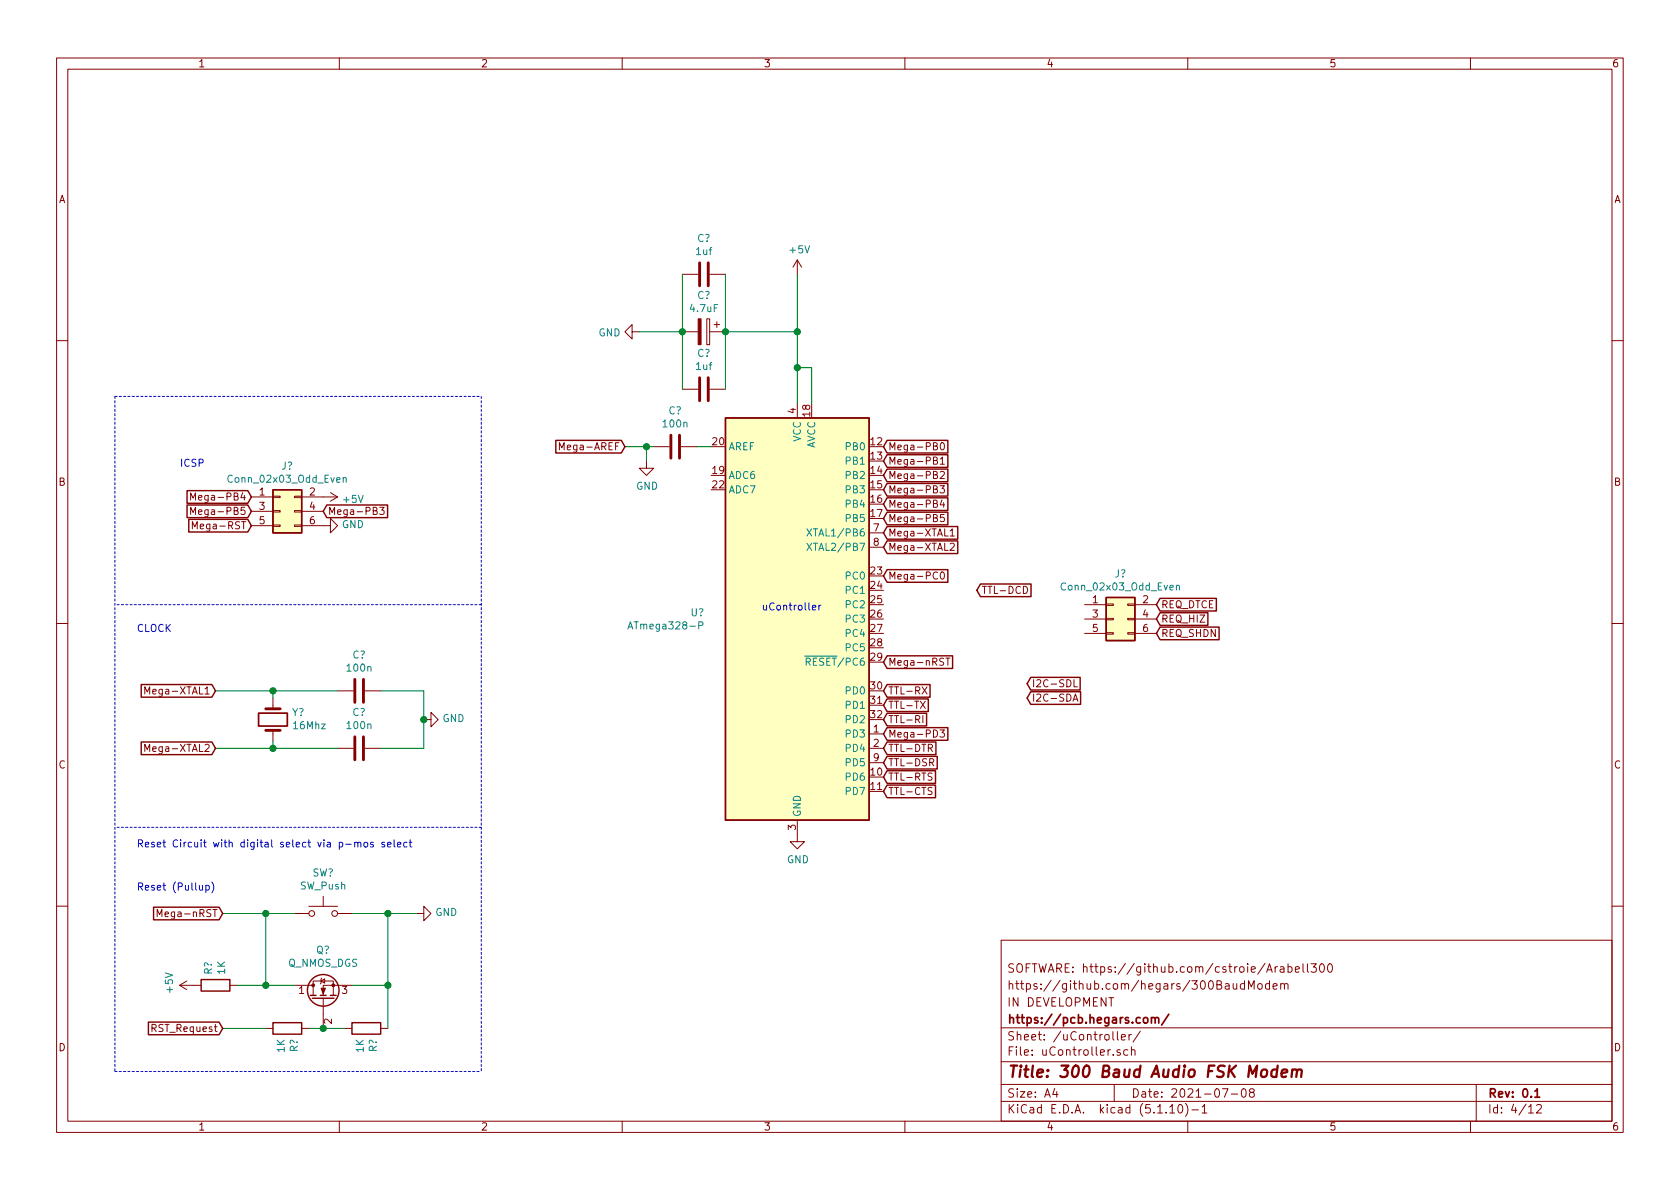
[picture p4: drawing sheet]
<svg xmlns="http://www.w3.org/2000/svg" width="297mm" height="210mm" viewBox="0 0 297 210" stroke-linecap="round" stroke-linejoin="round" font-family="sans-serif">
<g fill="none" stroke="#840000" stroke-width=".18">
<path d="M10 10.3h277v189.9h-277zM12 12.2h273v186.1h-273zM60 10.3v1.9M110 10.3v1.9M160 10.3v1.9M210 10.3v1.9M260 10.3v1.9M111.8 58.7v-1.3l-1.3 1.3 1.3 1.2v-1.2h1.2M120.6 48.5h2.8M120.6 58.7h2.8M125 56.4h.5v4.6h-.5zM125.5 48.5h2.8"/>
<path d="M125.5 58.7h2.8M126.2 57.4h1.1M126.7 56.9v1M141 46l-.8 1.2M141 46v2.5M141 46l.7 1.2M10 60.2h2M98.9 79.5v-1.2l.4 .9 .4-.9v1.2M115.6 79h2.8M120.4 79h2.8M120.6 68.8h2.8M125.5 68.8h2.8"/>
<path d="M141 71.4v2.5M166.4 78.4l.1-.1a.67 .67 0 0 1 .5 .6 .67 .67 0 0 1-.5 .6l-.3-.4zM285 60.2h2M33.7 91v-1.3l.4 .9 .5-.9v1.3M33.7 88.4v-1.2l.4 .9 .5-.9v1.2M34 93.5v-1.3l.4 1 .5-1v1.3M44.4 87.9h3.9M44.4 90.4h3.9M44.4 93h3.9M48.3 92.8h1.2v.3h-1.2zM48.3 87.8h1.2v.2h-1.2zM48.3 90.3h1.2v.2h-1.2z"/>
<path d="M52.1 92.8h1.2v.3h-1.2zM52.1 87.8h1.2v.2h-1.2zM52.1 90.3h1.2v.2h-1.2zM53.3 93h5.1v-1.3l1.3 1.3-1.3 1.2v-1.2M53.3 87.9h6.4M53.3 90.4h3.8M58.4 87.1l1.3 .8M59.7 87.9l-1.3 .7M67.1 89.7h.8l-.4 .5 .4 .1v.6l-.2 .1-.6-.1M114.3 81.5v1.3h1.3l-1.3 1.3-1.3-1.3h1.3M153.7 94.2h2.5M153.7 96.8h2.5"/>
<path d="M165 81.4h.6l.1-.2v-.3l-.7-.1v1.3h.5l.2-.1 .1-.3-.3-.3M166.2 85.9h.8l-.5 .5 .4 .1v.5l-.2 .2-.5-.2M166.2 81.2l.4-.4v1.3M166.2 83.5l.5-.1 .2 .1 .1 .2-.1 .2-.7 .7h.8M166.2 82.1h.8M166.5 88.4l-.3 .9h.8M166.9 88.9v.8M166.9 91h-.6l-.1 .6 .2-.1 .5 .1v.5l-.2 .1-.5-.1M168 96.2l.5-.1 .2 .3v.2l-.8 .7h.8M168 93.9l.4-.4v1.3M168 94.8h.7M10 110.3h2"/>
<path d="M166.4 101.3l.1-.2a.67 .67 0 0 1 .5 .7 .67 .67 0 0 1-.5 .6l-.3-.5zM167.2 116.4h.7M167.6 116.4v1.2M180.9 103.7a.64 .64 0 0 1 .8 .6 .64 .64 0 0 1-.8 .6zM191.8 106.9h3.8M191.8 109.5h3.8M191.8 112h3.8M195.6 111.9h1.2v.2h-1.2zM195.6 106.8h1.2v.3h-1.2zM195.6 109.3h1.2v.3h-1.2zM199.4 111.9h1.3v.2h-1.3zM199.4 106.8h1.3v.3h-1.3z"/>
<path d="M199.4 109.3h1.3v.3h-1.3zM200.7 106.9h3.8M200.7 109.5h3.8M200.7 112h3.8M285 110.3h2M25.6 132.9v-1.3l.4 .9 .5-.9v1.3M25.6 122.7v-1.2l.4 .9 .5-.9v1.2M48.3 123.4v1.9M48.3 129.2v1.9M59.7 122.2h2.8M59.7 132.3h2.8M64.5 122.2h2.8"/>
<path d="M64.5 132.3h2.8M74.9 127.2h1.3v-1.2l1.3 1.2-1.3 1.3v-1.3M153.7 132.3h2.5M153.7 129.8h2.5M153.7 134.9h2.5M162.7 124l.9 1.3M163 121.5l.9 1.2M163.2 126.5v1.3M163.6 124l-.9 1.3M163.9 121.5l-.9 1.2M164.4 134.8l.6-.1v-.4l-.1-.1h-.5v1.2M164.7 134.8l.4 .6"/>
<path d="M166.2 129.1h.8l-.5 .5 .4 .1v.5l-.2 .1-.5-.1M189.7 124l.4-1.3 .5 1.3M189.8 123.6h.6M189.9 120.2v1.3h.6M57.1 158.5v1.8M141 145v3.8h1.2l-1.2 1.3-1.3-1.3h1.3M10 160.2h2M27.8 162.1v-1.3l.4 .9 .4-.9v1.3M31.7 174.2h3.9M31.7 174.2l1.3 .8M33 173.5l-1.3 .7M40.6 174.2h1.3"/>
<path d="M52.1 161.5h2.5M52.1 174.2h3.3M54.6 160.3h5.1M55.4 176v-2.5h3.5v2.5M56.8 173.5l.6-.4v.8zM56.9 173l-.1 .1v.8l-.2 .1M57.1 176.5v5.4M59.7 161.5h2.5M62.2 174.2h-5.1v1.8M73.7 161.5h1.2v-1.2l1.3 1.2-1.3 1.3v-1.3M177 166.3h108v32h-108zM218 173.9l.1 .9 .4 .1 .2-.1"/>
<path d="M218.7 173.9v1M220 174l-.4-.1-.3 .3 .1 .6 .2 .1 .4-.1M220 173.4v1.5M220.8 174.9v-1.5l.4 1.1 .5-1.1v1.5M222.5 174.1l.2-.2 .4 .2 .1 .5-.2 .2-.3 .1-.2-.1zM224.5 174l-.5-.1-.3 .3 .1 .6 .2 .1 .5-.1M224.5 173.4v1.5M225.1 174.4l.7-.1-.1-.3-.4-.1-.2 .2 .1 .7h.5M225.5 170.9v1M225.9 170.9l-.4 .3M226.4 171h.5l.1 .9M226.4 174.1l.1-.1a.37 .37 0 0 1 .6 .1v.8"/>
<path d="M226.4 173.9v1M227 171.3l-.5 .1a.29 .29 0 0 0-.2 .2 .29 .29 0 0 0 .2 .3h.5M227.1 174.1l.2-.2 .4 .1v.9M227.7 171l.5-.1 .2 .3v.6l-.2 .1h-.5M227.7 170.4v1.5M229 171.4l.7-.1v-.3l-.5-.1-.2 .2 .1 .8h.6M230.4 170.4v1.3l.2 .2M231.2 170.4v1.3l.2 .2M231.8 170.4h.9l-.5 .6 .5 .1v.7l-.3 .1-.6-.1M233.5 170.5l.2-.1a.8 .8 0 0 1 .5 .8 .8 .8 0 0 1-.5 .7 .97 .97 0 0 1-.2-1.4zM234.9 170.6l.2-.2a.81 .81 0 0 1 .6 .6 .81 .81 0 0 1-.3 .9h-.2a.79 .79 0 0 1-.3-1.3zM285 160.2h2"/>
<path d="M47 181.9h1.3M53.3 181.9h1.3M60 198.3v1.9M61 181.9h1.2M67.3 181.9h1.3M110 198.3v1.9M160 198.3v1.9M177 194.8h108M177 191.8h108M177 187.8h108M177 181.8h108M186.5 192.5l-.4 1h1"/>
<path d="M186.8 193v1M196.8 182.4v1.3l.2 .2M197 191.8v3M197.6 182.4v1.3l.2 .2M198 185.7l-.3-.1-.2 .2 .1 .2 .4 .2v.3h-.5M198.3 183.4l.7-.1-.1-.3-.4-.1-.2 .2v.7h.6M199.4 185.7l-.4-.1-.3 .3 .1 .6 .2 .1 .4-.1M199.6 182.9v1M200.1 185.7l.2-.1 .3 .1 .1 .9M200.1 182.9l-.5 .3M200.1 185.1v1.5M201.6 182.3l-1.3 2"/>
<path d="M206.8 195.8l.5-.5v1.5M206.8 196.8h.9M208.5 195.4l.1-.1a.8 .8 0 0 1 .5 .8 .8 .8 0 0 1-.5 .7 1 1 0 0 1-.1-1.4zM209.6 195.1a1.71 1.71 0 0 1 0 2.3M210 198.3v1.9M210.7 196.3h1.2M212.5 195.8l.5-.5v1.5M212.5 196.8h.9M216.1 192.5h1l-.6 1.5M217.7 193.5h1.1M219.6 192.7l.4-.2a.94 .94 0 0 1 0 1.5 .82 .82 0 0 1-.4-1.3zM221.2 193.2l-.3-.3 .1-.2 .2-.2 .4 .1 .2 .2-.1 .2-.6 .2a.48 .48 0 0 0-.1 .7l.2 .1 .5-.1a.48 .48 0 0 0-.1-.7h-.1"/>
<path d="M260 198.3v1.9M261 191.8v6.5M270.3 195.8l.4-.5v1.5M270.3 196.8h.8M271.7 195.5l.2-.2h.4l.2 .5-.9 1h.9"/>
<circle cx="55.1" cy="161.5" r=".51"/>
<circle cx="59.2" cy="161.5" r=".51"/>
</g>
<path d="M45.7 126.1h5.1v2.3h-5.1zM203.6 179.9v1M206.7 179.3l-1.3 2M202.2 180.1l.3-.2 .4 .2v.5l-.1 .2-.3 .1-.3-.1zM203.6 180.1l.1-.1a.37 .37 0 0 1 .5 .1v.8M204.2 180.1l.2-.2 .4 .1 .1 .9M271.4 193l.4-.5v1.5M271.4 194h.8" fill="none" stroke="#840000" stroke-width=".3"/>
<path d="M225.8 189.2a.68 .68 0 0 0-1 .3v.8l.3 .1 .6-.1M225.9 188.4l-.2 2M226.6 189.8l1-.2-.1-.4-.5-.1-.4 .3v.9l.2 .1 .6-.1M228.5 189.3a.52 .52 0 0 1 .8 .1l-.1 1M228.5 189.1l-.2 1.3M229.3 189.4l.3-.3 .5 .1-.1 1.2" fill="none" stroke="#840000" stroke-width=".41"/>
<path d="M123.7 46.5v4M125.2 46.5v4M118.6 77v4M120.1 77v4M123.7 66.8v4.1M125.2 66.8v4.1M47 129.2h2.5M47 125.3h2.5M62.7 120.1v4.1M62.7 130.3v4.1M64.3 120.1v4.1M64.3 130.3v4.1" fill="none" stroke="#840000" stroke-width=".51"/>
<g fill="none" stroke="#840000" stroke-width=".25">
<path d="M98.3 77.9h11.6l.6 1.1-.6 1.1h-11.6zM128.3 73.9h25.4v71.1h-25.4zM156.8 77.9h10.8v2.2h-10.8l-.6-1.1zM33.1 89.3h10.7l.6 1.1-.6 1.1h-10.7zM33.1 86.8h10.7l.6 1.1-.6 1.1h-10.7zM33.4 91.8h10.4l.6 1.2-.6 1.1h-10.4zM48.3 86.6h5v7.6h-5zM57.8 89.3h10.7v2.2h-10.7l-.7-1.1zM156.8 85.5h10.8v2.2h-10.8l-.6-1.1zM156.8 95.7h12.5v2.2h-12.5l-.6-1.1zM156.8 93.1h12.5v2.2h-12.5l-.6-1.1zM156.8 80.4h10.8v2.2h-10.8l-.6-1.1z"/>
<path d="M156.8 83h10.8v2.2h-10.8l-.6-1.1zM156.8 90.6h10.8v2.2h-10.8l-.6-1.1zM156.8 88h10.8v2.3h-10.8l-.6-1.2zM156.8 116h11.6v2.2h-11.6l-.6-1.1zM156.8 100.7h10.8v2.3h-10.8l-.6-1.2zM173.4 103.3h8.9v2.2h-8.9l-.7-1.1zM182.2 119.8h8.8v2.2h-8.8l-.6-1.1zM195.6 105.7h5.1v7.6h-5.1zM205.1 108.4h8.5v2.2h-8.5l-.6-1.1zM205.1 110.9h10.4v2.2h-10.4l-.6-1.1zM205.1 105.8h10v2.2h-10l-.6-1.1zM25 131.2h12.5l.6 1.1-.6 1.1h-12.5z"/>
<path d="M25 121.1h12.5l.6 1.1-.6 1.1h-12.5zM156.8 138.8h8.6v2.3h-8.6l-.6-1.2zM156.8 136.3h8.6v2.2h-8.6l-.6-1.1zM156.8 128.7h10.8v2.2h-10.8l-.6-1.1zM156.8 126.1h7v2.3h-7l-.6-1.2zM156.8 121.1h7.6v2.2h-7.6l-.6-1.1zM156.8 123.6h7.3v2.2h-7.3l-.6-1.1zM156.8 133.8h8.9v2.2h-8.9l-.6-1.1zM156.8 131.2h8.7v2.2h-8.7l-.6-1.1zM182.2 122.3h8.9v2.3h-8.9l-.6-1.2zM27.2 160.4h11.5l.7 1.1-.7 1.2h-11.5zM35.6 173.2h5v2.1h-5z"/>
<path d="M54.9 176h1M55.2 176.5h3.9M56.6 176h1.1M58.4 176h1M26.2 180.7h12.5l.7 1.2-.7 1.1h-12.5zM48.3 180.8h5v2.1h-5zM62.2 180.8h5.1v2.1h-5.1z"/>
<circle cx="57.1" cy="175.1" r="2.79"/>
</g>
<g fill="#ffffc2" stroke="#ffffc2" stroke-width=".18">
<path d="M48.3 86.6h5v7.6h-5z"/>
<path d="M195.6 105.7h5.1v7.6h-5.1z"/>
<path d="M128.3 73.9h25.4v71.1h-25.4z"/>
</g>
<g fill="none" stroke="#008484" stroke-width=".18">
<path d="M60.7 84.6l.2-.2 .3 .1v.8M60.7 84.4v.9M142.7 93.5l.8 1.3M142.7 96.1l.8 1.2M143.5 93.5l-.8 1.3M143.5 96.1l-.8 1.2M111 111.2l.5-1.2 .4 1.2M111.2 110.9h.6M123.5 110.6h.7l.1-.2-.1-.3-.2-.1h-.5v1.2M142.2 116h1.3M142.5 117h.7l.1-.2-.1-.3-.2-.1h-.5v1.2M142.8 117l.5 .6"/>
<path d="M208 103.6l.2-.1 .3 .1v.7M208 103.5v.8"/>
</g>
<g fill="#840000" stroke="#840000" stroke-width=".18">
<path d="M56.8 174.7h.7l-.4 1.1z"/>
<path d="M123.4 56.4h.6v4.6h-.6z"/>
<circle cx="58.9" cy="174.2" r=".25"/>
<circle cx="55.4" cy="174.2" r=".25"/>
</g>
<path d="M20.3 70.1h64.8M20.3 70.1v119.4M85.1 70.1v119.4M85.1 106.9h-64.8M85.1 146.3h-64.8M20.3 189.5h64.8" fill="none" stroke="#0000c2" stroke-width=".18" stroke-dasharray=".4 .4"/>
<g fill="none" stroke="#008400" stroke-width=".18">
<path d="M113 58.7h7.6M120.6 48.5v20.3M128.3 58.7h12.7M128.3 48.5v20.3M141 48.5v22.9M110.5 79h5.1M114.3 79v2.5M123.2 79h2.5M141 65h2.5v6.4M38.1 122.2h21.6M38.1 132.3h21.6M48.3 122.2v1.2"/>
<path d="M48.3 131.1v1.2M67.3 122.2h7.6v10.1h-7.6M39.4 161.5h12.7M41.9 174.2h10.2M47 161.5v12.7M62.2 161.5h11.5M62.2 174.2h6.4M68.6 161.5v20.4M39.4 181.9h7.6M54.6 181.9h6.4"/>
</g>
<g fill="none" stroke="#0000c2" stroke-width=".18">
<path d="M143.6 107.4l.6-.1v-.2l-.4-.1-.2 .2 .1 .6h.5M144.8 107v.9M145.1 107l-.3 .3M36.4 156.6h.4l.2 .2-.1 .5h-.5M36.4 156.6v1.2M37.4 156a1.47 1.47 0 0 1 0 1.9M61.1 149.3h1M62.7 149.1l.2-.2 .3 .1 .1 .8M62.7 148.9v.9M63.3 149.1l.1-.2 .4 .1v.8M64.5 149l.3-.1 .2 .3-.1 .5-.3 .1-.3-.3zM66 149l-.3-.1-.2 .2 .1 .2 .4 .1v.3h-.5"/>
<path d="M68 149l-.3-.1-.2 .2 .1 .2 .4 .1v.3h-.5M68.5 149.3l.6-.1v-.2l-.4-.1-.2 .2 .1 .6h.5M69.7 148.5v1.1l.1 .2M70.3 149.3l.6-.1-.1-.2-.3-.1-.2 .2v.6h.5M72 149l-.4-.1-.2 .3 .1 .5h.5M72.3 148.9h.5M72.5 148.5v1.1l.3 .2"/>
</g>
<g fill="#008400" stroke="#008400" stroke-width=".25">
<circle cx="141" cy="65" r=".51"/>
<circle cx="114.3" cy="79" r=".51"/>
<circle cx="47" cy="161.5" r=".51"/>
<circle cx="74.9" cy="127.2" r=".51"/>
<circle cx="141" cy="58.7" r=".51"/>
<circle cx="48.3" cy="122.2" r=".51"/>
<circle cx="128.3" cy="58.7" r=".51"/>
<circle cx="47" cy="174.2" r=".51"/>
<circle cx="68.6" cy="161.5" r=".51"/>
<circle cx="120.7" cy="58.7" r=".51"/>
<circle cx="57.2" cy="181.9" r=".51"/>
<circle cx="48.3" cy="132.3" r=".51"/>
<circle cx="68.6" cy="174.2" r=".51"/>
</g>
<text font-size="2.8" fill="#840000" x="178" y="190.5">Title: 300 Baud Audio FSK Modem</text>
<g font-size="2.1" fill="#840000">
<text x="178" y="172">SOFTWARE: https://github.com/cstroie/Arabell300</text>
<text x="178" y="178">IN DEVELOPMENT</text>
<text x="178" y="175">https://github.com/hegars/300BaudModem</text>
<text x="178" y="184">Sheet: /uController/</text>
<text x="178" y="181">https://pcb.hegars.com/</text>
<text x="178" y="186.7">File: uController.sch</text>
<text x="178" y="196.9">KiCad E.D.A. kicad (5.1.10)-1</text>
<text x="178" y="194.1">Size: A4</text>
<text x="200" y="194.1">Date: 2021-07-08</text>
<text x="263" y="194.1">Rev: 0.1</text>
<text x="263" y="196.9">Id: 4/12</text>
</g>
<g font-size="1.8" fill="#840000">
<text x="35" y="11.9">1</text>
<text x="85" y="11.9">2</text>
<text x="135" y="11.9">3</text>
<text x="185" y="11.9">4</text>
<text x="235" y="11.9">5</text>
<text x="285" y="11.9">6</text>
<text x="10.4" y="35.9">A</text>
<text x="285.4" y="35.9">A</text>
<text x="140.7" y="73.1" transform="rotate(-90 140.7 73.1)">4</text>
<text x="143.3" y="73.6" transform="rotate(-90 143.3 73.6)">18</text>
<text x="99.8" y="79.6">Mega-AREF</text>
<text x="126" y="83.8">19</text>
<text x="126" y="78.7">20</text>
<text x="154" y="78.7">12</text>
<text x="154" y="81.3">13</text>
<text x="154" y="83.8">14</text>
<text x="157" y="82.2">Mega-PB1</text>
<text x="157" y="79.6">Mega-PB0</text>
<text x="10.4" y="85.9">B</text>
<text x="35.1" y="88.5">Mega-PB4</text>
<text x="45.9" y="87.6">1</text>
<text x="54.8" y="87.6">2</text>
<text x="126" y="86.4">22</text>
<text x="154" y="86.4">15</text>
<text x="154" y="88.9">16</text>
<text x="157" y="87.2">Mega-PB3</text>
<text x="157" y="84.7">Mega-PB2</text>
<text x="157" y="89.8">Mega-PB4</text>
<text x="285.4" y="85.9">B</text>
<text x="35" y="93.6">Mega-RST</text>
<text x="35.1" y="91.1">Mega-PB5</text>
<text x="45.9" y="90.2">3</text>
<text x="45.9" y="92.7">5</text>
<text x="54.8" y="90.2">4</text>
<text x="54.8" y="92.7">6</text>
<text x="57.9" y="91.1">Mega-PB3</text>
<text x="154" y="91.4">17</text>
<text x="154.5" y="94">7</text>
<text x="157" y="94.9">Mega-XTAL1</text>
<text x="157" y="92.3">Mega-PB5</text>
<text x="154" y="101.6">23</text>
<text x="154.5" y="96.5">8</text>
<text x="157" y="97.4">Mega-XTAL2</text>
<text x="154" y="104.1">24</text>
<text x="154" y="106.7">25</text>
<text x="157" y="102.5">Mega-PC0</text>
<text x="173.5" y="105">TTL-DCD</text>
<text x="193.2" y="106.7">1</text>
<text x="202.1" y="106.7">2</text>
<text x="205.3" y="107.6">REQ_DTCE</text>
<text x="154" y="109.2">26</text>
<text x="154" y="111.8">27</text>
<text x="193.2" y="109.2">3</text>
<text x="193.2" y="111.8">5</text>
<text x="202.1" y="109.2">4</text>
<text x="202.1" y="111.8">6</text>
<text x="205.3" y="110.1">REQ_HIZ</text>
<text x="205.3" y="112.6">REQ_SHDN</text>
<text x="154" y="114.3">28</text>
<text x="154" y="116.8">29</text>
<text x="157" y="117.7">Mega-nRST</text>
<text x="26.6" y="122.8">Mega-XTAL1</text>
<text x="154" y="121.9">30</text>
<text x="154" y="124.5">31</text>
<text x="157" y="122.8">TTL-RX</text>
<text x="157" y="125.3">TTL-TX</text>
<text x="182.4" y="121.5">I2C-SDL</text>
<text x="182.4" y="124.1">I2C-SDA</text>
<text x="154" y="127">32</text>
<text x="154.5" y="129.5">1</text>
<text x="157" y="130.4">Mega-PD3</text>
<text x="157" y="127.9">TTL-RI</text>
<text x="10.4" y="135.9">C</text>
<text x="26.6" y="133">Mega-XTAL2</text>
<text x="154" y="137.2">10</text>
<text x="154.5" y="132.1">2</text>
<text x="154.5" y="134.6">9</text>
<text x="157" y="135.5">TTL-DSR</text>
<text x="157" y="133">TTL-DTR</text>
<text x="285.4" y="135.9">C</text>
<text x="154" y="139.7">11</text>
<text x="157" y="140.6">TTL-CTS</text>
<text x="157" y="138">TTL-RTS</text>
<text x="140.7" y="146.8" transform="rotate(-90 140.7 146.8)">3</text>
<text x="28.9" y="162.2">Mega-nRST</text>
<text x="52.9" y="175.8">1</text>
<text x="60.5" y="175.8">3</text>
<text x="10.4" y="185.9">D</text>
<text x="27.1" y="182.5">RST_Request</text>
<text x="58.7" y="181.1" transform="rotate(-90 58.7 181.1)">2</text>
<text x="285.4" y="185.9">D</text>
<text x="35" y="199.9">1</text>
<text x="85" y="199.9">2</text>
<text x="135" y="199.9">3</text>
<text x="185" y="199.9">4</text>
<text x="235" y="199.9">5</text>
<text x="285" y="199.9">6</text>
</g>
<g font-size="1.8" fill="#008484">
<text x="123.1" y="45.1">1uf</text>
<text x="123.3" y="42.8">C?</text>
<text x="139.8" y="44.8">+5V</text>
<text x="123.3" y="52.9">C?</text>
<text x="105.8" y="59.5">GND</text>
<text x="122.1" y="55.2">4.7uF</text>
<text x="123.1" y="65.4">1uf</text>
<text x="123.3" y="63.1">C?</text>
<text x="117.4" y="75.6">100n</text>
<text x="118.2" y="73.3">C?</text>
<text x="49.8" y="83.1">J?</text>
<text x="128.8" y="79.6">AREF</text>
<text x="141.6" y="78.2" transform="rotate(-90 141.6 78.2)">VCC</text>
<text x="144.1" y="79.4" transform="rotate(-90 144.1 79.4)">AVCC</text>
<text x="149.7" y="79.6">PB0</text>
<text x="149.7" y="82.2">PB1</text>
<text x="40.7" y="85.4">Conn_02x03_Odd_Even</text>
<text x="60.8" y="88.9">+5V</text>
<text x="112.5" y="86.6">GND</text>
<text x="128.8" y="84.7">ADC6</text>
<text x="128.8" y="87.2">ADC7</text>
<text x="149.7" y="84.7">PB2</text>
<text x="149.7" y="87.2">PB3</text>
<text x="149.7" y="89.8">PB4</text>
<text x="60.5" y="93.4">GND</text>
<text x="143.6" y="94.9">XTAL1/PB6</text>
<text x="149.7" y="92.3">PB5</text>
<text x="143.6" y="97.4">XTAL2/PB7</text>
<text x="149.7" y="102.5">PC0</text>
<text x="149.7" y="105">PC1</text>
<text x="149.7" y="107.6">PC2</text>
<text x="188.1" y="104.4">Conn_02x03_Odd_Even</text>
<text x="197.1" y="102.1">J?</text>
<text x="111.9" y="111.3">ATmega328-P</text>
<text x="122.1" y="109">U?</text>
<text x="149.7" y="110.1">PC3</text>
<text x="149.7" y="112.6">PC4</text>
<text x="61.5" y="118.8">100n</text>
<text x="62.3" y="116.5">C?</text>
<text x="143.3" y="117.7">RESET/PC6</text>
<text x="149.7" y="115.2">PC5</text>
<text x="149.7" y="122.8">PD0</text>
<text x="149.7" y="125.3">PD1</text>
<text x="51.6" y="126.6">Y?</text>
<text x="52" y="129">16Mhz</text>
<text x="61.5" y="128.9">100n</text>
<text x="62.3" y="126.6">C?</text>
<text x="78.2" y="127.7">GND</text>
<text x="149.7" y="130.4">PD3</text>
<text x="149.7" y="127.9">PD2</text>
<text x="149.7" y="133">PD4</text>
<text x="149.7" y="135.5">PD5</text>
<text x="149.7" y="138">PD6</text>
<text x="149.7" y="140.6">PD7</text>
<text x="141.6" y="144.5" transform="rotate(-90 141.6 144.5)">GND</text>
<text x="55.2" y="155">SW?</text>
<text x="139.1" y="152.6">GND</text>
<text x="53.1" y="157.3">SW_Push</text>
<text x="77" y="162">GND</text>
<text x="37.5" y="172.4" transform="rotate(-90 37.5 172.4)">R?</text>
<text x="39.8" y="172.3" transform="rotate(-90 39.8 172.3)">1K</text>
<text x="50.9" y="171">Q_NMOS_DGS</text>
<text x="55.9" y="168.7">Q?</text>
<text x="30.6" y="175.5" transform="rotate(-90 30.6 175.5)">+5V</text>
<text x="50.3" y="186.1" transform="rotate(-90 50.3 186.1)">1K</text>
<text x="52.7" y="186" transform="rotate(-90 52.7 186)">R?</text>
<text x="64.3" y="186.1" transform="rotate(-90 64.3 186.1)">1K</text>
<text x="66.6" y="186" transform="rotate(-90 66.6 186)">R?</text>
</g>
<g font-size="1.8" fill="#0000c2">
<text x="31.7" y="82.5">ICSP</text>
<text x="134.6" y="107.9">uController</text>
<text x="24.1" y="111.8">CLOCK</text>
<text x="24.1" y="149.9">Reset Circuit with digital select via p-mos select</text>
<text x="24.1" y="157.5">Reset (Pullup)</text>
</g>
</svg>
